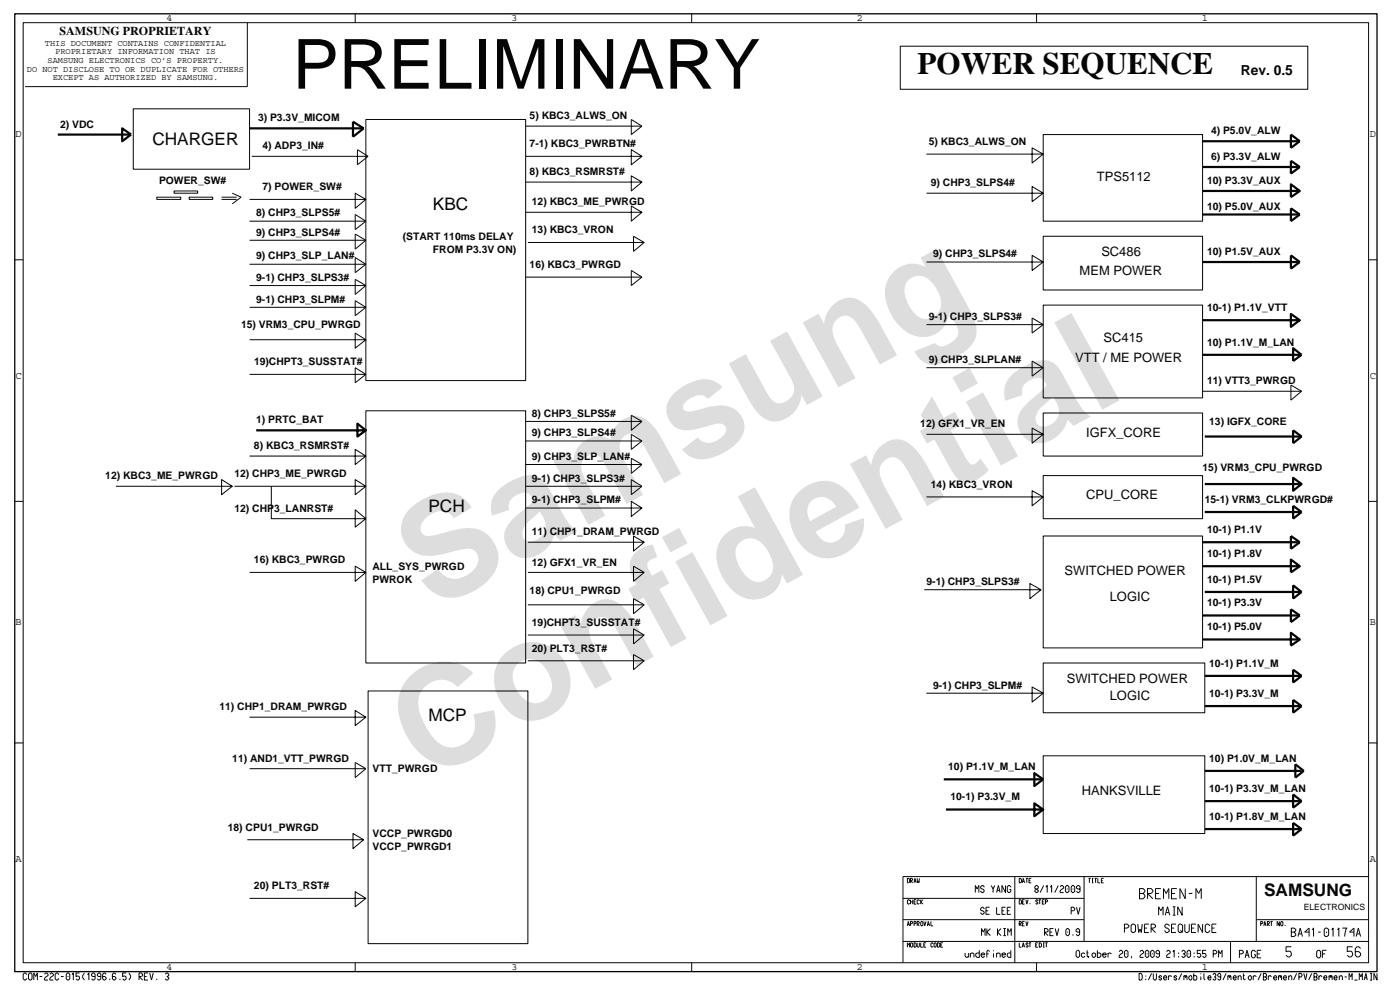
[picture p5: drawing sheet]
<svg xmlns="http://www.w3.org/2000/svg" width="267mm" height="190mm" viewBox="0 0 267 190" stroke-linecap="round" stroke-linejoin="round" font-family="sans-serif">
<path d="M2.8 2.6h259.9v182.7h-259.9z" fill="none" stroke="#040505" stroke-width=".25"/>
<g fill="none" stroke="#040505" stroke-width=".19">
<path d="M4.4 4.3h256.6v179.3h-256.6zM47.2 4.3v12.2h-42.4M67.8 2.6v1.7M131.9 2.6v1.7M171.7 8.8h77.7v8.2h-77.7zM197.7 2.6v1.7M25.4 20.7h22.2v11.6h-22.2zM29.9 37.6h4.6v.4h-4.6zM33.2 36.4h4.5v.4h-4.5zM36.1 37.6h4.5v.4h-4.5zM42.3 37.6h2.8M42.3 38h2.8"/>
<path d="M44.3 36.8l1.7 .8-1.7 1.3M47.6 38h22.2l-2-1.2v2.9l2-1.7M48 29.8h22.2M68.2 28.5l2 1.3-2 1.6zM69.8 22.8h30.5v49.8h-30.5zM100.3 29.8h22.1l-2-1.3v2.9l2-1.6M100.3 34.7h22.1l-2-1.2v2.9l2-1.7M100.3 24.1h22.1M120.4 22.8l2 1.3-2 1.6zM176.7 29.4h22.3l-2.1-1.2v2.9l2.1-1.7M176.7 36.8h22.3l-2.1-1.2v2.8l2.1-1.6M199 25.7h30.4v16.5h-30.4z"/>
<path d="M2.8 49.5h1.6M47.6 42.2h22.2M47.6 45.8h22.2M47.6 54.4h22.2M47.6 50.4h22.2M47.6 58.6h22.2M67.8 40.9l2 1.3-2 1.6zM67.8 44.6l2 1.2-2 1.7zM67.8 49.1l2 1.3-2 1.6zM67.8 53.3l2 1.1-2 1.7zM67.8 57.3l2 1.3-2 1.6zM100.3 40.5h22.1l-2-1.2v2.9l2-1.7"/>
<path d="M100.3 52.8h22.1M100.7 46.2h22.2M120.4 51.6l2 1.2-2 1.6zM120.8 45l2.1 1.2-2.1 1.7zM176.7 50h22.3l-2.1-1.3v2.9l2.1-1.6M199 58.2h30.4v17.7h-30.4zM199 45h30.4v10.3h-30.4zM261 49.5h1.7M47.6 64.8h22.2l-2-1.3v2.9l2-1.6M47.6 71.4h22.2M67.8 70.1l2 1.3-2 1.6zM69.8 78.3h30.5v48.1h-30.5z"/>
<path d="M120.4 79.2l2 1.2-2 1.6zM176.7 61.9h22.3M176.7 70.1h22.3M196.9 60.6l2.1 1.3-2.1 1.6zM196.9 68.8l2.1 1.3-2.1 1.6zM199 78.7h30.4v8.3h-30.4zM229.4 74.6h18.9M246.2 73.4l2.1 1.2-2.1 1.7zM2.8 95.6h1.6M22.1 92.7h22.2l-2-1.3v2.9l2-1.6M44.7 92.7h25.1l-2-1.3v2.9l2-1.6M47.6 87h22.2l-2-1.3v2.9l2-1.6"/>
<path d="M51.8 92.7v6.2h18l-2-1.7v3.3l2-1.6M100.3 96.9h22.1l-2-1.3v2.9l2-1.6M100.3 80.4h22.1M100.3 84.1h22.1M100.3 92.7h22.1M100.3 88.6h22.1M120.4 82.8l2 1.3-2 1.6zM120.4 87.4l2 1.2-2 1.7zM120.4 91.4l2 1.3-2 1.6zM176.7 82.8h22.3l-2.1-1.2v2.9l2.1-1.7M176.7 94.7h22.3l-2.1-1.1v2.8l2.1-1.7M199 90.7h30.4v8.2h-30.4z"/>
<path d="M261 95.6h1.7M47.6 109.1h22.2l-2-1.1v2.8l2-1.7M100.7 103.4h22.2l-2.1-1.2v2.9l2.1-1.7M100.7 109.1h22.2M100.7 115.3h22.2M120.8 108l2.1 1.1-2.1 1.7zM120.8 114.1l2.1 1.2-2.1 1.7zM120.8 119.9l2.1 1.2-2.1 1.7zM176.3 112.4h22.3l-2.2-1.1v2.8l2.2-1.7M199 102.2h30.4v21.3h-30.4zM47.6 136.7h22.2l-2-1.2v2.9l2-1.7M70.2 131.7h30.5v48.2h-30.5z"/>
<path d="M100.7 121.1h22.2M100.7 126h22.2M120.8 124.8l2.1 1.2-2.1 1.7zM176.7 132.2h22.3l-2.1-1.2v2.9l2.1-1.7M199 126.4h30.8v9.5h-30.8zM2.8 141.7h1.6M47.6 146.6h22.2M67.8 145.4l2 1.2-2 1.7zM199 144.1h30.8v14.8h-30.8zM261 141.7h1.7M47.2 160.1h22.2l-2.1-1.2v2.9l2.1-1.7M47.6 171.3h22.2l-2-1.3v2.9l2-1.6"/>
<path d="M172.2 175.3h34.6M172.2 179.5h88.8M172.2 171.3h34.6M173.1 176.5l.1-.8 .3 .8M173.1 167.5l.3 .1 .1 .1v.5l-.3 .1h-.1zM173.2 176.3h.2M173.5 171.8l-.2-.3-.2 .2v.5l.1 .2 .3-.2M173.7 172h.4M173.7 176.1l.4-.2-.2-.2h-.2v.8M173.7 179.9l.1-.1 .3 .1v.5l-.2 .2-.2-.2zM173.7 171.5v.9M173.7 168.3v-.8l.4 .1-.2 .3h-.2l.4 .4"/>
<path d="M174.1 171.5v.9M174.3 172h.3M174.3 176.1h.3l.2-.2-.5-.2v.8M174.3 179.8h.4l.1 .2v.4l-.3 .2h-.2zM174.3 168.3l.2-.8 .3 .8M174.4 168.1h.3M174.8 171.5h-.5v.9h.5M174.9 176.5v-.8l.5 .2-.2 .2h-.3l.5 .4M174.9 179.8v.6l.2 .2 .3-.2v-.6M174.9 167.5l.1 .8 .1-.3 .2 .3 .1-.8M175.4 171.8l-.2-.3-.3 .2v.5l.2 .2 .3-.2M175.6 179.8v.8h.4"/>
<path d="M175.6 171.5v.9M175.8 175.7l.2 .2v.5l-.1 .1-.3-.1v-.5zM176 171.5l-.4 .5 .4 .4M176.2 175.7l.2 .8 .2-.8M176.6 179.8h-.4v.8h.4M176.9 176.5l.2-.8 .2 .8M177 176.3h.2M177.6 175.7v.8h.4M178.3 179.8l.3 .1v.5l-.2 .2-.2-.2v-.5zM178.8 179.8h.4l.1 .2v.4l-.3 .2h-.2zM179.9 179.8h-.5v.8h.5M186.7 170.2v-1.4l-.3 .7-.4-.7v1.4"/>
<path d="M187.7 173.3l-.2-.3h-.2l-.3 .2v.3a.74 .74 0 0 1 .7 .6l-.4 .2-.3-.3M187.7 169.2l-.2-.4h-.2l-.3 .3v.2a.74 .74 0 0 1 .7 .6l-.4 .3-.3-.4M187.9 178.4v-1.4l-.3 .7-.4-.7v1.4M188.1 173.7h.4M188.2 177v1.4M188.7 173h-.6v1.3h.6M188.9 177l-.7 .7 .7 .7M189.1 168.8l.3 .7v.7M189.8 168.8l-.4 .7M190.1 173v1.3h.7M190.1 170.2l.3-1.4 .4 1.4M190.2 169.8h.5"/>
<path d="M190.3 177v1.4M190.9 177l-.6 .7 .6 .7M191.1 173.7h.4M191.4 177h.5M191.4 178.4h.5M191.6 177v1.4M191.8 168.8v1.4l-.7-1.4v1.4M191.8 173h-.7v1.3h.7M192.1 173.7h.5M192.8 173h-.7v1.3h.7M192.8 169.2l-.2-.4-.5 .3v.8l.3 .3 .4-.3v-.3h-.2M192.9 178.4v-1.4l-.3 .7-.4-.7v1.4"/>
<path d="M193.6 167.1v16.5M194.4 171.5l.4 .1v.2v.4l-.2 .2h-.2zM194.4 167.5l.4 .1v.1v.5l-.2 .1h-.2zM194.4 179.8v.8h.4M194.4 176.5v-.8l.4 .2-.1 .2h-.3l.4 .4M195 168.3l.2-.8 .2 .8M195 172h.3M195 176.1h.3M195.1 168.1h.2M195.4 171.5h-.4v.9h.4M195.4 175.7h-.4v.8h.4M195.7 167.5h.4"/>
<path d="M195.7 171.5l.2 .9 .2-.9M195.7 175.7l.2 .8 .2-.8M195.9 167.5v.8M196.3 167.9h.2M196.3 179.8h.4M196.4 172.2v.2M196.4 179.8v.8M196.7 167.5h-.4v.8h.4M197.4 169.1l.2-.3 .5 .3v.2l-.7 .5v.1l.4 .3 .3-.4-.7-.5zM198 179.8h-.5v.8h.5M198 171.8l-.2-.3-.3 .2 .5 .4-.2 .3-.3-.2M198.1 171.5h.5"/>
<path d="M198.2 179.8h.4v.2v.4l-.2 .2h-.2zM198.3 171.5v.9M198.8 172h.3M199 179.8h.2M199.1 179.8v.8M199.1 168.8l-.7 1.4M199.2 178.4v-1.4h.5l.2 .3v.3l-.2 .1h-.5l.7 .7M199.2 171.5h-.4v.9h.4M199.4 172h.3l.1-.3-.4-.2v.9M199.4 179.8h.4M199.5 169.2l.2-.4v1.4M199.6 179.8v.8"/>
<path d="M200.3 177.7h.4M200.3 169.2l.3-.4v1.4M200.9 177h-.6v1.4h.6M201.3 177l.3 1.4 .3-1.4M201.9 168.8l-.7 1.4M202.2 169.1l.3-.3 .4 .3v.2l-.7 .6v.3h.7M203.2 169.1l.3-.3 .4 .3v.8l-.3 .3-.4-.3zM203.3 177.3l.3-.3 .4 .3v.8l-.3 .3-.4-.3zM203.6 169.4v.2M203.6 177.6v.2M204.3 169.1l.3-.3 .4 .3v.8l-.3 .3-.4-.3zM204.3 173.7h.4l.3-.2v-.3l-.3-.2h-.4v1.3"/>
<path d="M204.7 169.4v.2M204.7 178.1v.3M205.3 173l.4 1.3 .3-1.3M205.9 177.7h-.4l-.2-.1v-.3l.2-.3 .4 .3v.8l-.2 .3-.4-.3M206 169.5h-.4l-.3-.2v-.2l.3-.3 .4 .3v.8l-.2 .3-.5-.3M206.8 167.1v12.4M207.6 167.5h.4M207.8 167.5v.8M208.3 168.3h.3M208.3 167.5h.3M208.4 167.5v.8M208.8 167.5h.4"/>
<path d="M209 167.5v.8M209.4 167.5v.8h.4M210.1 167.9h.2M210.5 167.5h-.4v.8h.4M214.5 177h.5l.3-.3v-.3l-.3-.2h-.5v1.6M215.7 176.4l.3-.2h.3l.3 .2v1.2l-.3 .2h-.3l-.3-.2zM217.4 169.4h.6l.4 .4v.2l-.4 .4 .4 .3v.3l-.4 .4h-.6zM217.4 170.4h.6M217.9 176.2l-.2 1.6-.3-.7-.2 .7-.2-1.6M218.3 177h.5M218.9 171.4v-2h.7l.3 .4v.2l-.3 .4h-.7l1 1M219.1 176.2h-.8v1.6h.8"/>
<path d="M219.6 177.8v-1.6h.5l.3 .2v.3l-.3 .3h-.5l.8 .8M220.4 170.4h.7M221.4 169.4h-1v2h1M221.8 174.5v-1.6l-.4 .8-.4-.8v1.6M222.3 174.5l.4-1.6 .4 1.6M222.4 174h.5M222.9 171.4v-2l-.5 1-.5-1v2M223 176.5l-.3-.3h-.3l-.2 .2v.3l.8 .6v.2l-.3 .3h-.3l-.2-.4M223.5 170.4h.6M223.5 177h.5M223.7 172.9h.5M223.7 174.5h.5"/>
<path d="M224 172.9v1.6M224.3 176.2h-.8v1.6h.8M224.5 169.4h-1v2h1M225 176.2h.2l.4 .2v1.2l-.4 .2h-.2l-.3-.2v-1.2zM225.1 177.4l.5 .4M225.5 172.9v1.6l-.9-1.6v1.6M226 176.2v1.3l.2 .3h.3l.3-.3v-1.3M226.1 169.4v2l-1-2v2M226.8 170.4h.6M227.3 177h.5M228.1 176.2h-.8v1.6h.8M229.1 171.4v-2l-.5 1-.5-1v2"/>
<path d="M229.4 176.2v1.6l-.9-1.6v1.6M230.7 176.5l-.3-.3h-.3l-.2 .2v1.1l.2 .3h.3l.3-.3v-.1M231.2 177h.5M232 176.2h-.8v1.6h.8M234.7 179.5v4.1M239.6 175.3h21.4M239.6 167.1v12.4M240.5 176.1h.2l.2-.2-.4-.2v.8M241.1 176.5l.1-.8 .3 .8M241.1 176.3h.3M241.7 176.5v-.8l.5 .2-.2 .2h-.3l.5 .4M242.3 175.7h.5"/>
<path d="M242.5 175.7v.8M244 175.7v.8l-.4-.8v.8M244.3 175.9l.2-.2 .2 .2v.5l-.2 .1-.2-.1zM245.1 176.4v.1M246.3 177.7h.5l.4-.2v-.3l-.4-.2h-.5v1.6h.5l.4-.3v-.2l-.4-.4M247.6 178.6l.4-1.6 .4 1.6M247.8 178.1h.5M249.7 177.7h-.8l.8-.7v1.6M250.3 177.3l.2-.3v1.6M251.4 177.7h.5M252.6 177.2l.2-.2h.3l.3 .2v1.1l-.3 .3h-.3l-.2-.3zM253 177.6v.3"/>
<path d="M254 177.3l.3-.3v1.6M255.1 177.3l.3-.3v1.6M256.1 177h.8l-.2 .2-.2 1.4M258.3 177.7h-.9l.9-.7v1.6M258.7 178.6l.4-1.6 .4 1.6M258.8 178.1h.6M261 167.1h-88.8v16.5M5.1 185.8l-.3-.3-.4 .3v.8l.4 .3 .3-.4M5.7 185.5l.4 .3v.8l-.2 .3-.5-.3v-.8zM6.5 186.9v-1.4l.3 .7 .3-.7v1.4M7.6 186.2h.5M8.5 185.8l.2-.3 .5 .3v.2l-.7 .6v.3h.7"/>
<path d="M9.5 185.8l.3-.3 .4 .3v.2l-.7 .6v.3h.7M11.2 185.8l-.3-.3-.4 .3v.8l.4 .3 .3-.4M11.6 186.2h.5M12.9 185.5l.4 .3v.8l-.2 .3-.5-.3v-.8zM13 186.1v.2M13.7 185.8l.3-.3v1.4M15.2 185.5h-.7v.7l.4-.1 .3 .3-.3 .5-.4-.3M16.1 185.5a.82 .82 0 0 0 0 1.4M16.7 185.8l.3-.3v1.4M18.1 186.2h-.4l-.2-.2v-.2l.2-.3 .4 .3v.8l-.2 .3-.4-.3M19.2 186.2h-.4l-.2-.2v-.2l.2-.3 .4 .3v.8l-.2 .3-.4-.3M20.3 185.8l-.3-.3-.4 .3v.8l.4 .3 .3-.5-.3-.2h-.4"/>
<path d="M20.9 186.6v.3M22.1 185.8l-.2-.3-.5 .3v.8l.5 .3 .2-.5-.2-.2h-.5M22.9 186.6v.3M24.1 185.5h-.7v.7l.4-.1 .3 .3-.3 .5-.4-.3M24.6 185.5a.82 .82 0 0 1 0 1.4M26.5 186.9v-1.4h.4l.3 .3v.2l-.3 .2h-.4l.7 .7M27.5 186.2h.5M28.2 185.5h-.7v1.4h.7M28.6 185.5l.3 1.4 .3-1.4M29.9 186.6v.3M31.5 185.8l.3-.3 .4 .3v.2l-.3 .2 .3 .2v.2l-.3 .3-.4-.3M67.8 183.6v1.7"/>
<path d="M131.9 183.6v1.7M173.5 180.6v-.8l-.3 .4-.1-.4v.8M176.2 180.2h.3M178 180l-.2-.2-.2 .1v.5l.1 .2 .3-.2M179.4 180.2h.3M184.1 181.7v.6l.2 .2 .5-.2M184.8 181.7v.8M185.1 181.9l.3-.2 .4 .2v.6M185.1 181.7v.8M186.8 181.2v1.3h-.4l-.3-.2v-.4l.3-.2h.4M187.1 182h.7l-.2-.3-.5 .2v.4l.3 .2 .4-.2M188.1 181.9h.5"/>
<path d="M188.7 181.4l-.1-.2h-.2l-.2 .2v1.1M189.5 181.2v.2M189.5 181.8v.7M190.1 181.9l.2-.2 .5 .2v.6M190.1 181.7v.8M191.1 182h.7l-.2-.3-.5 .2v.4l.3 .2 .4-.2M192.8 181.2v1.3h-.4l-.3-.2v-.4l.3-.2h.4M195 180.6l.2-.8 .2 .8M195.1 180.3h.2M196.1 180l-.2-.2-.2 .1 .4 .4-.2 .3-.2-.2M197.5 180.2h.3M197.7 183.6v1.7"/>
<path d="M199 180.6h.2M205.5 181.2l.4 .2v.9l-.2 .2-.4-.2v-.9zM206.9 181.9l-.2-.2-.4 .2v.4l.2 .2 .4-.2M207.3 181.7h.3M207.4 181.2v1.1l.2 .2 .1-.2M208.3 181.9l.3-.2 .4 .2v.4l-.3 .2-.4-.2zM209.3 181.2v1.3h.4l.3-.2v-.4l-.3-.2h-.4M210.3 182h.7l-.2-.3-.5 .2v.4l.3 .2 .4-.2M211.3 181.7v.8M211.3 181.9l.3-.2 .4 .2M213.5 181.4l.2-.2 .4 .2v.3l-.6 .6v.2h.6M214.5 181.4l.2-.2 .5 .2v.9l-.3 .2-.4-.2z"/>
<path d="M214.8 181.8v.2M215.8 182.3l-.1 .4M217.3 185.6h.3l.3 .3v.6l-.3 .4h-.3zM217.4 181.4l.3-.2 .4 .2v.3l-.7 .6v.2h.7M218.5 181.4l.2-.2 .4 .2v.9l-.2 .2-.4-.2zM218.5 186v.2M218.5 186.6v.3M218.8 181.8v.2M219.5 181.4l.2-.2 .5 .2v.9l-.3 .2-.4-.2zM219.6 185.6l-.5 1.3M219.8 181.8v.2M220 185.6v1l.2 .3h.2l.2-.3v-1"/>
<path d="M221.2 181.9h-.5l-.2-.2v-.3l.2-.2 .5 .2v.9l-.3 .2-.4-.2M221.6 186.3l-.2-.3-.4 .3 .6 .3-.2 .3-.4-.3M221.9 186.4h.6l-.1-.4-.5 .3v.3l.3 .3h.2l.1-.3M222.5 181.4l.3-.2 .4 .2v.3l-.7 .6v.2h.7M222.9 186v.9M222.9 186.3l.2-.3h.2l.2 .3M223.7 181.5l.3-.3v1.3M224.5 186.3l-.2-.3-.4 .3 .6 .3-.2 .3-.4-.3M224.8 181.6v.3M224.8 182.3v.2M225.4 181.4l.3-.2 .4 .2v.3l-.4 .2 .4 .2v.2l-.3 .2-.4-.2M225.4 185.6l-.6 1.3"/>
<path d="M225.8 186.3l.1-.3h.2l.1 .4 .1-.4 .1 .9M225.8 186v.9M226.7 181.2l.4 .2v.9l-.3 .2-.4-.2v-.9zM226.8 186.3l.4-.3 .1 .3-.1 .6-.4-.3zM226.8 181.8v.2M227.7 185.6v1.3h.4l.2-.6-.2-.3h-.4M227.8 181.6v.3M227.8 182.3v.2M229 181.2h-.6v.7l.4-.1 .2 .3-.2 .4-.4-.2M229 185.6v.2M229 186.2v.7M229.6 185.6v1l.3 .3"/>
<path d="M230.1 181.2h-.7v.7h.6l.1 .4-.3 .2-.4-.2M230.4 186.4h.6l-.2-.4-.4 .3v.3l.3 .3h.1l.2-.3M231.3 185.8l.3-.2h.2l.1 .2-.2 .5 .2 .1-.1 .5-.5-.3M231.4 181.9h.4l.3-.2v-.3l-.3-.2h-.4v1.3M232.9 186.3h-.4l-.2-.3 .2-.4h.2l.2 .2v.8l-.2 .3-.4-.3M233.1 182.5v-1.3l-.3 .7-.4-.7v1.3M233.9 185.6l-.6 1.3M234.2 186.3l.1-.3h.2v.4l.2-.4 .1 .9M234.2 186v.9M235.2 186.4h.6l-.2-.4-.4 .3v.3l.3 .3h.1l.2-.3M236.2 186.3l.4-.3 .1 .3v.6M236.2 186v.9"/>
<path d="M236.4 181.9h.5l.3-.5-.3-.2h-.5v1.4M237.1 186h.3M237.2 185.6v1l.2 .3 .1-.3M237.5 182.6l.3-1.4 .5 1.4M237.6 182.1h.5M238.1 186.3l.4-.3 .2 .3-.2 .6-.4-.3zM239 186v.9M239 186.3l.3-.3h.2l.1 .3M239.5 181.5l-.3-.3h-.3l-.2 .2v1l.2 .2h.3l.3-.2v-.4h-.3M239.8 181.9h.5M240.6 181.2h-.8v1.4h.8M240.6 185.6l-.6 1.3"/>
<path d="M241 186.3h.4l.2-.3-.2-.4h-.4v1.3h.4l.2-.3-.2-.3M241.9 186.3l.3-.3h.1l.2 .3M241.9 186v.9M242.9 186.4h.6l-.1-.4-.5 .3v.3l.3 .3h.2l.1-.3M243.9 186.3v-.3h.2l.1 .4 .2-.4 .1 .9M243.9 186v.9M244.8 186.4h.6l-.2-.4-.4 .3v.3l.2 .3h.2l.2-.3M245.8 186v.9M245.8 186.3l.4-.3 .2 .3v.6M246.3 180.5h-1v.9a.64 .64 0 0 1 .8 0 .64 .64 0 0 1 .2 .7l-.3 .4h-.4l-.3-.4M247.3 185.6l-.6 1.3M247.8 186.3h.4l.1-.3-.1-.4h-.4v1.3"/>
<path d="M248.7 185.6l.3 1.3 .3-1.3M250.2 185.6l-.6 1.3M250.6 186.3h.5l.1-.3-.1-.4h-.5v1.3h.5l.1-.3-.1-.3M251.1 181.4l.3-.2h.2l.3 .2v1l-.3 .2h-.2l-.3-.2zM251.6 186.3l.2-.3h.2l.2 .3M251.6 186v.9M252.2 181.9h.5M252.5 186.4h.6l-.2-.4-.4 .3v.3l.2 .3h.2l.2-.3M253 181.2h-.8v1.4M253.5 186.3l.1-.3h.2v.4l.2-.4 .1 .9M253.5 186v.9M254.4 186.4h.6l-.1-.4-.5 .3v.3l.3 .3h.2l.1-.3"/>
<path d="M255.5 186v.9M255.5 186.3l.4-.3 .2 .3v.6M256.5 186.3h.4M257.3 186.9v-1.3l.4 .7 .2-.7v1.3M258 180.5h-1v.9a.64 .64 0 0 1 .7 0 .64 .64 0 0 1 .3 .7l-.3 .4h-.4l-.3-.4M258.3 186.9h.6M259.3 186.9v-1.3l.3 .7 .3-.7v1.3M259.5 180.9l-.3-.4h-.4l-.3 .4v1.2l.3 .4h.4l.3-.4v-.3l-.3-.4h-.7M260.2 186.9l.3-1.3 .3 1.3M260.3 186.4h.4M261.3 185.6h.4M261.3 186.9h.4"/>
<path d="M261.6 185.6v1.3M262.7 185.6v1.3l-.6-1.3v1.3"/>
</g>
<g fill="none" stroke="#040505" stroke-width=".42">
<path d="M11 25.7h14M23.3 24.5l1.7 1.2-1.7 1.2zM47.6 24.5h21.8M67.3 23.2l2.1 1.3-2.1 1.6zM229.4 31.8h18.5M229.4 26.9h18.5M229.4 36.4h18.5l-1.7-1.3v2.5l1.7-1.2M246.2 30.7l1.7 1.1-1.7 1.3zM246.2 25.7l1.7 1.2-1.7 1.3zM246.2 39.7l1.7 1.2-1.7 1.3zM229.4 40.9h18.5M229.4 50h18.5"/>
<path d="M246.2 48.7l1.7 1.3-1.7 1.2zM229.4 61h18.5l-1.7-1.1v2.4l1.7-1.3M229.4 67.7h18.5M246.7 66.4l1.6 1.3-1.6 1.1zM48.9 82h20.9l-1.6 1.2v-2.4l1.6 1.2M229.8 92.3h18.5l-1.6-1.2v2.5l1.6-1.3M229.8 83.2h18.5M229.8 97.6h18.5M246.7 82l1.6 1.2-1.6 1.3zM246.7 96.4l1.6 1.2-1.6 1.3zM229.4 103.4h18.5M229.4 117.4h18.5"/>
<path d="M229.4 108h18.5l-1.7-1.3v2.4l1.7-1.1M229.8 112.9h18.5M246.2 102.2l1.7 1.2-1.7 1.3zM246.2 116.2l1.7 1.2-1.7 1.2zM246.7 111.6l1.6 1.3-1.6 1.2zM229.4 121.9h18.5l-1.7-1.2v2.4l1.7-1.2M229.8 128.9h18.5M229.8 134.6h18.5M246.7 127.7l1.6 1.2-1.6 1.2zM246.7 133.4l1.6 1.2-1.6 1.3zM180 148.6h18.6M180.4 154.4h18.6l-1.7-1.2v2.4l1.7-1.2"/>
<path d="M197.3 147.4l1.7 1.2-1.7 1.3zM229.8 147h18.5M229.8 152.7h18.5M229.8 158.1h18.5M246.7 151.5l1.6 1.2-1.6 1.3zM246.7 156.9l1.6 1.2-1.6 1.2zM247.1 145.7l1.6 1.3-1.6 1.3z"/>
</g>
<g font-size="26.5" fill="#dcddde">
<text x="82.4" y="116.5" transform="rotate(-29 82.4 116.5)">Samsung</text>
<text x="81.1" y="149.2" transform="rotate(-29 81.1 149.2)">Confidential</text>
</g>
<text font-size="13.2" fill="#040505" x="55.8" y="16.9">PRELIMINARY</text>
<text font-size="5.9" fill="#040505" x="175" y="14">POWER SEQUENCE</text>
<g font-size="3.3" fill="#040505">
<text x="29.1" y="27.7">CHARGER</text>
<text x="82.6" y="40.1">KBC</text>
<text x="81.7" y="97.6">PCH</text>
<text x="81.7" y="137.5">MCP</text>
<text x="241.1" y="170.8">SAMSUNG</text>
</g>
<text font-size="2.6" fill="#040505" x="236.7" y="14.3">Rev. 0.5</text>
<g font-size="2.5" fill="#040505">
<text x="209.2" y="34.4">TPS5112</text>
<text x="205.9" y="52.5">MEM POWER</text>
<text x="210.1" y="48.8">SC486</text>
<text x="210.5" y="65.3">SC415</text>
<text x="205.1" y="69">VTT / ME POWER</text>
<text x="207.2" y="83.4">IGFX_CORE</text>
<text x="207.2" y="95.2">CPU_CORE</text>
<text x="203" y="109.6">SWITCHED POWER</text>
<text x="211.7" y="114.6">LOGIC</text>
<text x="203.5" y="130.2">SWITCHED POWER</text>
<text x="211.7" y="133.5">LOGIC</text>
<text x="206.4" y="151.6">HANKSVILLE</text>
</g>
<text font-size="2.3" fill="#040505" x="11.4" y="6.7">SAMSUNG PROPRIETARY</text>
<g font-size="2" fill="#040505">
<text x="31.8" y="4">4</text>
<text x="97.6" y="4">3</text>
<text x="163.4" y="4">2</text>
<text x="229.2" y="4">1</text>
<text x="49.2" y="23.2">3) P3.3V_MICOM</text>
<text x="101" y="22.7">5) KBC3_ALWS_ON</text>
<text x="3" y="26.2">D</text>
<text x="11.4" y="24.3">2) VDC</text>
<text x="50.1" y="28.5">4) ADP3_IN#</text>
<text x="101" y="28.1">7-1) KBC3_PWRBTN#</text>
<text x="177.1" y="27.6">5) KBC3_ALWS_ON</text>
<text x="231" y="25.6">4) P5.0V_ALW</text>
<text x="261.3" y="26.2">D</text>
<text x="30.3" y="35">POWER_SW#</text>
<text x="101" y="33.4">8) KBC3_RSMRST#</text>
<text x="177.6" y="35.4">9) CHP3_SLPS4#</text>
<text x="230.2" y="35">10) P3.3V_AUX</text>
<text x="231" y="30.5">6) P3.3V_ALW</text>
<text x="48.9" y="41.2">8) CHP3_SLPS5#</text>
<text x="50.1" y="36.3">7) POWER_SW#</text>
<text x="101.5" y="39.2">12) KBC3_ME_PWRGD</text>
<text x="230.2" y="40">10) P5.0V_AUX</text>
<text x="48.9" y="44.9">9) CHP3_SLPS4#</text>
<text x="76.8" y="45.8">(START 110ms DELAY</text>
<text x="101.5" y="44.5">13) KBC3_VRON</text>
<text x="48.9" y="53.6">9-1) CHP3_SLPS3#</text>
<text x="48.9" y="49.4">9) CHP3_SLP_LAN#</text>
<text x="82.6" y="48.2">FROM P3.3V ON)</text>
<text x="101" y="51.1">16) KBC3_PWRGD</text>
<text x="178" y="49.1">9) CHP3_SLPS4#</text>
<text x="230.2" y="48.6">10) P1.5V_AUX</text>
<text x="48.9" y="57.7">9-1) CHP3_SLPM#</text>
<text x="230.2" y="59.3">10-1) P1.1V_VTT</text>
<text x="46" y="62.6">15) VRM3_CPU_PWRGD</text>
<text x="177.1" y="60.9">9-1) CHP3_SLPS3#</text>
<text x="230.2" y="65.9">10) P1.1V_M_LAN</text>
<text x="48.4" y="69.6">19)CHPT3_SUSSTAT#</text>
<text x="177.1" y="69.2">9) CHP3_SLPLAN#</text>
<text x="3" y="72.3">C</text>
<text x="230.2" y="73.3">11) VTT3_PWRGD</text>
<text x="261.3" y="72.3">C</text>
<text x="48.9" y="80.7">1) PRTC_BAT</text>
<text x="101.4" y="79.5">8) CHP3_SLPS5#</text>
<text x="101.4" y="83.2">9) CHP3_SLPS4#</text>
<text x="175.5" y="81.5">12) GFX1_VR_EN</text>
<text x="230.7" y="81.1">13) IGFX_CORE</text>
<text x="48.4" y="85.6">8) KBC3_RSMRST#</text>
<text x="101.5" y="87.7">9) CHP3_SLP_LAN#</text>
<text x="229.4" y="89.7">15) VRM3_CPU_PWRGD</text>
<text x="20.1" y="91.4">12) KBC3_ME_PWRGD</text>
<text x="44.7" y="91">12) CHP3_ME_PWRGD</text>
<text x="101.5" y="91.8">9-1) CHP3_SLPS3#</text>
<text x="101.5" y="95.9">9-1) CHP3_SLPM#</text>
<text x="177.6" y="93">14) KBC3_VRON</text>
<text x="229.8" y="95.9">15-1) VRM3_CLKPWRGD#</text>
<text x="44.7" y="97.6">12) CHP3_LANRST#</text>
<text x="230.2" y="101.6">10-1) P1.1V</text>
<text x="48.4" y="107.4">16) KBC3_PWRGD</text>
<text x="101.4" y="107.8">12) GFX1_VR_EN</text>
<text x="101.4" y="102.1">11) CHP1_DRAM_PWRGD</text>
<text x="230.2" y="106.2">10-1) P1.8V</text>
<text x="71.1" y="111.1">PWROK</text>
<text x="71.1" y="108.7">ALL_SYS_PWRGD</text>
<text x="101" y="113.2">18) CPU1_PWRGD</text>
<text x="176.7" y="111.6">9-1) CHP3_SLPS3#</text>
<text x="230.2" y="111.1">10-1) P1.5V</text>
<text x="3" y="119.2">B</text>
<text x="101.5" y="119.3">19)CHPT3_SUSSTAT#</text>
<text x="230.2" y="115.6">10-1) P3.3V</text>
<text x="261.3" y="119.2">B</text>
<text x="101.4" y="124.3">20) PLT3_RST#</text>
<text x="230.2" y="120.2">10-1) P5.0V</text>
<text x="178" y="131.3">9-1) CHP3_SLPM#</text>
<text x="230.7" y="127.1">10-1) P1.1V_M</text>
<text x="41.8" y="135.3">11) CHP1_DRAM_PWRGD</text>
<text x="230.6" y="132.9">10-1) P3.3V_M</text>
<text x="44.3" y="145.2">11) AND1_VTT_PWRGD</text>
<text x="71.1" y="147.3">VTT_PWRGD</text>
<text x="180.9" y="146.9">10) P1.1V_M_LAN</text>
<text x="230.7" y="145.2">10) P1.0V_M_LAN</text>
<text x="181.3" y="152.6">10-1) P3.3V_M</text>
<text x="230.7" y="151">10-1) P3.3V_M_LAN</text>
<text x="43.5" y="158.4">18) CPU1_PWRGD</text>
<text x="71.1" y="159.6">VCCP_PWRGD0</text>
<text x="230.7" y="156.3">10-1) P1.8V_M_LAN</text>
<text x="3" y="164.4">A</text>
<text x="71.1" y="162.1">VCCP_PWRGD1</text>
<text x="261.3" y="164.4">A</text>
<text x="48.4" y="169.5">20) PLT3_RST#</text>
<text x="31.8" y="185">4</text>
<text x="97.6" y="185">3</text>
<text x="163.4" y="185">2</text>
<text x="229.2" y="185">1</text>
</g>
<g font-size="1.6" fill="#040505">
<text x="8.6" y="8.8">THIS DOCUMENT CONTAINS CONFIDENTIAL</text>
<text x="9.1" y="12">SAMSUNG ELECTRONICS CO’S PROPERTY.</text>
<text x="10.5" y="10.4">PROPRIETARY INFORMATION THAT IS</text>
<text x="5.1" y="13.7">DO NOT DISCLOSE TO OR DUPLICATE FOR OTHERS</text>
<text x="10.1" y="15.3">EXCEPT AS AUTHORIZED BY SAMSUNG.</text>
<text x="248.7" y="173.5">ELECTRONICS</text>
</g>
</svg>
